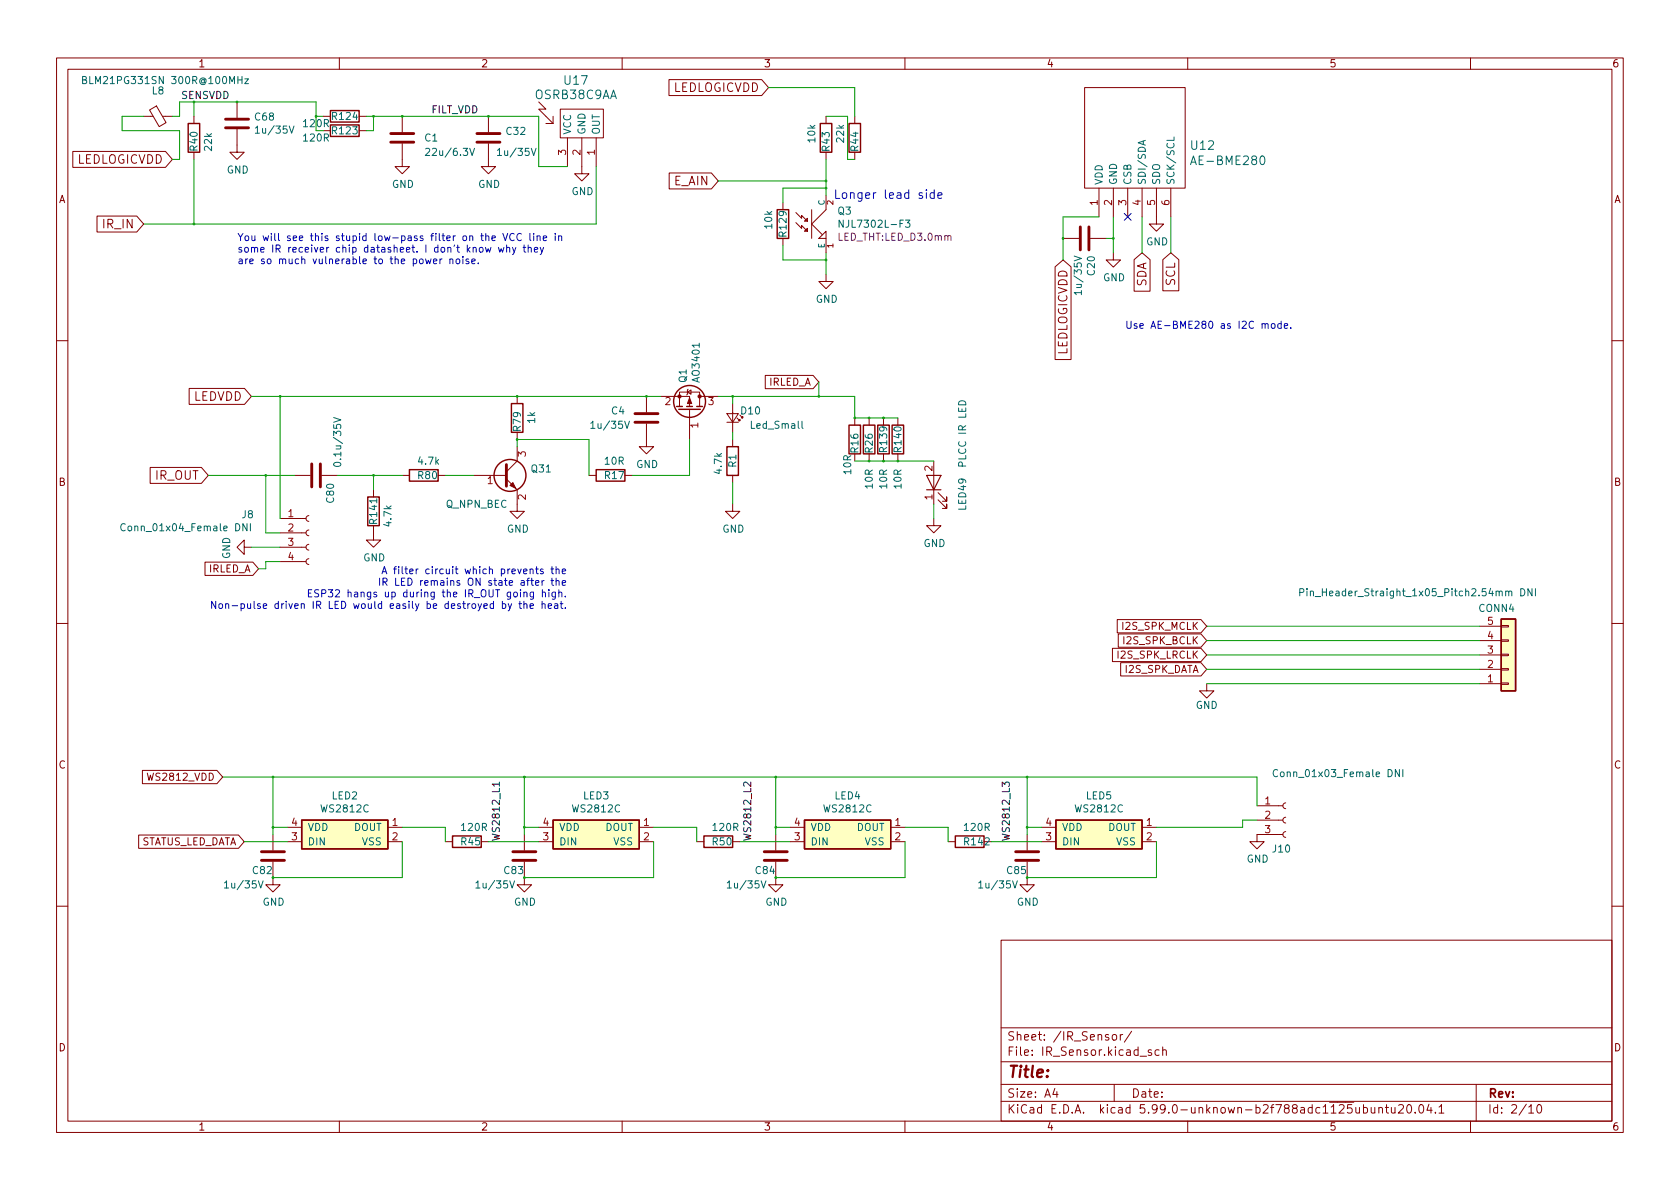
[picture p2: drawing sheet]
<svg xmlns="http://www.w3.org/2000/svg" width="297mm" height="210mm" viewBox="0 0 297 210" stroke-linecap="round" stroke-linejoin="round" font-family="sans-serif">
<g fill="none" stroke="#840000" stroke-width=".18">
<path d="M10 10.2h277v190.1h-277zM12 12.2h273v186.1h-273zM26.4 19.5l1.3-.8 1.7 3-1.3 .7zM41.9 18v2.8M60 10.2v2M95.2 18l1.3 1.3h-1.3l2.6 2.5M99.1 19.3h7.6v5.1h-7.6zM110 10.2v2M118.3 14.1h16.4l1.2 1.4-1.2 1.4h-16.4zM160 10.2v2M191.8 15.5h17.7v17.8h-17.7zM210 10.2v2"/>
<path d="M260 10.2v2M12.9 26.8h16.4l1.2 1.4-1.2 1.4h-16.4zM17.2 38.2h7l1.2 1.4-1.2 1.4h-7zM25.4 20.6h1.7M28.7 20.6h1.8M34.3 20.6v1.2M34.3 26.9v1.3M41.9 22.9v4h1.3l-1.3 1.3-1.3-1.3h1.3M57.1 20.6h1.3M63.5 23.1h1.3M63.5 20.6h1.3M71.1 25.4v4.1h1.3l-1.3 1.2-1.3-1.2h1.3"/>
<path d="M71.1 20.6v2.8M86.4 25.4v4.1h1.2l-1.2 1.2-1.3-1.2h1.3M86.4 20.6v2.8M96.5 21.8h1.3M97.8 20.6v1.2M100.3 24.4v5.1M102.9 24.4v6.3h1.2l-1.2 1.3-1.3-1.3h1.3M105.4 24.4v5.1M118.3 30.6h7.5l1.2 1.4-1.2 1.4h-7.5zM138.4 35.8v1.3M140.7 39.4l1 1v-.5l1 1M140.7 37.6l1 1v-.5l1 1"/>
<path d="M142.2 39.1l.5-.5v.5zM143.5 37.1v5.1M146 34.5v2.6l-2.5 2.5 1.9 1.9M146 20.6v1.2M146 26.9v1.3M151.1 20.6v1.2M151.1 26.9v1.3M194.3 33.3v5M196.8 33.3v5M199.4 33.3v5M201.9 33.3v5M204.5 33.3v6.3h1.2l-1.2 1.3-1.3-1.3h1.3"/>
<path d="M207 33.3v5M138.4 42.2v1.2M142.2 40.9l.5-.5v.5zM146 48.5v1.3h1.3l-1.3 1.2-1.2-1.2h1.2M146 40.9v1.3h-1.2zM146 42.2v2.5M186.6 47.2l1.4-1.2 1.4 1.2v16.4h-2.8zM188 42.2h2.8M192.8 42.2h2.8M196.8 44.7v1.3h1.3l-1.3 1.2-1.2-1.2h1.2M200.5 45.9l1.4-1.2 1.4 1.2v5.6h-2.8zM205.6 45.9l1.4-1.2 1.4 1.2v5.5h-2.8z"/>
<path d="M10 60.2h2M33.4 68.7h9.8l1.2 1.4-1.2 1.4h-9.8zM91.4 70.1v1.3M91.4 76.4v1.3M91.4 79v2.5l-1.9 1.9M114.3 74.9v4.1h1.3l-1.3 1.3-1.3-1.3h1.3M114.3 70.1v2.8M116.8 70.1h5.1v1.8M121.5 69.3l.7-.3v.7zM121.7 68.8l-.2 .2v.7l-.1 .1M121.9 72.4v.2M121.9 72.6v5.1"/>
<path d="M123.7 70.1v-.8h-3.6v2.6M123.7 70.1v1.8M123.7 70.1h3.3M128.5 73.1h2.1l-1.1 1.6zM128.5 74.7h2.1M129.5 71.4v5M129.5 77.7v1.3M130.3 73.9l.5 .5v-.2v.2h-.2M135.3 66.4h8.5l1 1.2-1 1.1h-8.5zM151.1 73.9v1.3M153.7 73.9v1.3M156.2 73.9v1.3"/>
<path d="M158.7 73.9v1.3M285 60.2h2M26.6 82.7h9l1.2 1.4-1.2 1.4h-9zM36.2 99.4h8.5l1 1.2-1 1.2h-8.5zM43.2 96.8v-1.3l-1.3 1.3 1.3 1.2v-1.2h1.2M49.5 99.3h4.6M49.5 96.8h4.6M49.5 94.2h4.6M49.5 91.7h4.6M52.1 84.1h2.8M54.6 98.8l-.3 .1-.2 .4 .2 .4 .3 .1M54.6 96.3l-.3 .1-.2 .4 .2 .3 .3 .2"/>
<path d="M54.6 93.7l-.3 .2-.2 .3 .2 .4 .3 .1M54.6 91.2l-.3 .1-.2 .4 .2 .3 .3 .2M56.9 84.1h2.8M66 93v2.5h1.3l-1.3 1.3-1.2-1.3h1.2M66 86.6v1.3M71.1 84.1h1.3M77.5 84.1h1.2M83.8 84.1h5.7M89.5 84.7l1.9 1.9v3.8h1.3l-1.3 1.3-1.2-1.3h1.2M104.1 84.1h1.3M110.5 84.1h1.3M129.5 89.1v1.3h1.3l-1.3 1.3-1.2-1.3h1.2"/>
<path d="M129.5 84.1v1.2M153.7 80.3v1.2M156.2 80.3v1.2M158.7 80.3v1.2M165.1 91.7v1.3h1.3l-1.3 1.2-1.3-1.2h1.3M165.1 81.5v7.6M165.9 88.4l1.5 1.5v-.8v.8h-.8M165.9 87.1l1.5 1.5v-.7v.7h-.8M10 110.2h2M196.7 114.6h15.6l1.1 1.2-1.1 1.2h-15.6zM197.5 109.6h14.8l1.1 1.1-1.1 1.2h-14.8zM197.7 112.1h14.6l1.1 1.2-1.1 1.2h-14.6z"/>
<path d="M198.1 117.2h14.2l1.1 1.2-1.1 1.1h-14.2zM261.6 118.4h3.8M261.6 115.8h3.8M261.6 113.3h3.8M261.6 110.7h3.8M265.4 110.6h1.3v.3h-1.3zM265.4 113.2h1.3v.2h-1.3zM265.4 115.7h1.3v.2h-1.3zM265.4 118.2h1.3v.3h-1.3zM285 110.2h2M25.2 136.2h13.2l1 1.2-1 1.2h-13.2zM213.4 120.9v1.3h-1.3l1.3 1.2 1.2-1.2h-1.2"/>
<path d="M261.6 120.9h3.8M265.4 120.8h1.3v.2h-1.3zM24.5 147.7h17.7l1 1.1-1 1.2h-17.7zM48.3 152.4v4.1h1.2l-1.2 1.2-1.3-1.2h1.3M48.3 147.6v2.8M50.8 146.3h2.5M50.8 148.8h2.5M68.6 146.3h2.5M68.6 148.8h2.5M78.7 148.8h1.3M85.1 148.8h1.3M92.7 152.4v4.1h1.3l-1.3 1.2-1.3-1.2h1.3"/>
<path d="M92.7 147.6v2.8M95.2 146.3h2.6M95.2 148.8h2.6M113 146.3h2.6M113 148.8h2.6M123.2 148.8h1.3M129.5 148.8h1.3M137.2 152.4v4.1h1.2l-1.2 1.2-1.3-1.2h1.3M137.2 147.6v2.8M139.7 146.3h2.5M139.7 148.8h2.5M157.5 146.3h2.5"/>
<path d="M157.5 148.8h2.5M167.6 148.8h1.3M181.6 152.4v4.1h1.3l-1.3 1.2-1.3-1.2h1.3M181.6 147.6v2.8M184.1 146.3h2.6M184.1 148.8h2.6M201.9 146.3h2.6M201.9 148.8h2.6M222.2 145h4.6M222.2 142.5h4.6M226.8 147.6h-4.6v1.2h1.3l-1.3 1.3-1.2-1.3h1.2M227.3 147.1l-.3 .1-.2 .4 .2 .3 .3 .2"/>
<path d="M227.3 144.5l-.3 .2-.2 .3 .2 .4 .3 .1M227.3 142l-.3 .1-.2 .4 .2 .3 .3 .2M10 160.2h2M177 166.3h108v32h-108zM285 160.2h2M60 198.3v2M110 198.3v2M160 198.3v2M177 194.8h108M177 191.8h108M177 187.8h108M177 181.8h108"/>
<path d="M186.5 192.5l-.4 1h1M186.9 193v1M196.7 183.1l.2-.2 .5 .2v.5l-.1 .3h-.4l-.2-.1zM197 191.8v3M198.1 182.9v1M198.5 182.9l-.3 .1-.1 .2M200.1 182.4l-1.3 1.9M203.6 185.7l-.4-.1-.2 .2 .1 .3 .5 .1v.4h-.6M204.9 185.7l-.4-.1-.3 .3v.4l.2 .3h.5M205.6 185.8l.2-.2 .3 .1 .1 .9M205.6 185.1v1.5M210 198.3v2"/>
<path d="M242.4 195.8l.1 1h.4l.2-.1M243.1 195.8v1M243.8 196l.2-.2 .4 .1v.9M243.8 195.8v1M244.9 195.8h.6M245.1 195.3v1.3l.4 .2M246 195.8l.1 1h.3l.2-.1M246.6 195.8v1M247.3 195.5l.6-.2 .2 .2v.3l-.9 1h.9M248.9 195.4l.2-.1a.81 .81 0 0 1 .6 .7 .81 .81 0 0 1-.3 .8h-.2a.81 .81 0 0 1-.6-.6 .81 .81 0 0 1 .3-.8zM250.2 196.7v.1M251 195.5l.2-.2a.81 .81 0 0 1 .6 .7 .81 .81 0 0 1-.3 .8h-.1a.81 .81 0 0 1-.4-1.3z"/>
<path d="M252.6 195.3l-.3 1h.9M253 195.8v1M253.8 196.7v.1M254.4 195.8l.5-.5v1.5M254.4 196.8h.9M260 198.3v2M261 191.8v6.5M270.3 195.8l.4-.5v1.5M270.3 196.8h.9M271.9 195.4l.2-.1a.81 .81 0 0 1 .6 .7 .81 .81 0 0 1-.3 .8h-.2a.81 .81 0 0 1-.6-.6 .81 .81 0 0 1 .3-.8z"/>
</g>
<g fill="none" stroke="#006464" stroke-width=".18">
<path d="M14.6 14.1h.5l.2-.2-.1-.3-.6-.1v1.3h.5l.2-.1v-.3l-.3-.3M43.3 13.9h.6l-.6 .9h.6M45.2 22.6l.3-.3v1.3M45.2 23.6h.7M51.1 22.3l.5 1.3 .4-1.3M75.3 26.3l.4-.1 .3 .4-.8 .9h.8M83.1 26.2l.4 1.3 .4-1.3M88 26.6l.3-.4v1.3M88 27.5h.7M93.9 26.2l.5 1.3 .4-1.3M149.1 38.9v1.3l-.7-1.3v1.3M160.1 38.9h.8l-.4 .5 .3 .1v.6l-.2 .1-.5-.1"/>
<path d="M202.1 24.9v.6M202.5 24.8l-1.3 .4 1.3 .5M207.6 24.2v.6h-1.3M222.9 27.7l.2-.1a.83 .83 0 0 1 .6 .6 .83 .83 0 0 1-.3 .8l-.1 .1a.82 .82 0 0 1-.4-1.4zM189.9 45.3l1.3 .4-1.3 .4M191.2 51.8h-1.3l.4 .3M191.2 51.4v.7M59 73.8l1.3 .5-1.3 .4M104.5 74.8l.3-.3v1.3M104.5 75.8h.7M110.4 74.5l.5 1.3 .4-1.3M141.8 74.5v1.1l.2 .2"/>
<path d="M22.1 92.7a.6 .6 0 0 0-.8 .4 .6 .6 0 0 0 .6 .8l.2-.2M43.7 92.6v1.3l-.8-1.3v1.3M44.3 92.6v1.3M59.1 81.9a.75 .75 0 0 1 1.2 .3 .72 .72 0 0 1-1.3-.1zM229.8 104.8l.6-.1 .1-.2v-.3l-.7-.1v1.3M231.1 104.1v.1M231.1 104.5v.9M268.9 104.1a.64 .64 0 0 1 .7 .6 .64 .64 0 0 1-.7 .7zM270.9 104.1v1.3l-.8-1.3v1.3M271.5 104.1v1.3M225.9 136.2a.6 .6 0 0 0-.8 .4 .6 .6 0 0 0 .6 .7l.2-.1M247.4 136.1v1.2l-.7-1.2v1.2"/>
<path d="M248 136.1v1.2M39.7 156.1l.4-.3v1.2M39.7 157h.7M45.7 155.8l.4 1.2 .4-1.2M84.1 156.1l.4-.3v1.2M84.1 157h.8M90.1 155.8l.5 1.2 .4-1.2M128.6 156.1l.4-.3v1.2M128.6 157h.7M134.6 155.8l.4 1.2 .4-1.2M173 156.1l.4-.3v1.2M173 157h.8"/>
<path d="M179 155.8l.5 1.2 .4-1.2"/>
</g>
<g fill="none" stroke="#840000" stroke-width=".25">
<path d="M58.4 19.6h5.1v2h-5.1zM33.3 21.8h2v5.1h-2zM58.4 22.1h5.1v2h-5.1zM137.4 37.1h2v5.1h-2zM145 21.8h2.1v5.1h-2.1zM150.1 21.8h2v5.1h-2zM90.4 71.4h2.1v5h-2.1zM119.6 71.9h1M120 72.4h3.8M121.4 71.9h1M123.2 71.9h1M128.5 79h2.1v5.1h-2.1z"/>
<path d="M150.1 75.2h2v5.1h-2zM152.7 75.2h2v5.1h-2zM155.2 75.2h2v5.1h-2zM157.7 75.2h2.1v5.1h-2.1zM65 87.9h2.1v5.1h-2.1zM72.4 83.1h5.1v2h-5.1zM105.4 83.1h5.1v2h-5.1zM265.4 109.5h2.6v12.7h-2.6zM53.3 145h15.3v5.1h-15.3zM80 147.8h5.1v2.1h-5.1zM97.8 145h15.2v5.1h-15.2zM124.5 147.8h5v2.1h-5z"/>
<path d="M142.2 145h15.3v5.1h-15.3zM168.9 147.8h5.1v2.1h-5.1zM186.7 145h15.2v5.1h-15.2z"/>
<circle cx="121.9" cy="71" r="2.82"/>
<circle cx="90.2" cy="84.1" r="2.82"/>
</g>
<g fill="none" stroke="#840000" stroke-width=".51">
<path d="M39.9 22.6h4M39.9 21.1h4M69.1 25.1h4.1M69.1 23.6h4.1M84.3 25.1h4.1M84.3 23.6h4.1M191 40.1v4.1M192.5 40.1v4.1M112.3 74.7h4M112.3 73.1h4M55.1 82v4.1M56.6 82v4.1"/>
<path d="M89.5 82.2v3.8M46.2 152.1h4.1M46.2 150.6h4.1M90.7 152.1h4M90.7 150.6h4M135.1 152.1h4.1M135.1 150.6h4.1M179.6 152.1h4M179.6 150.6h4"/>
</g>
<g fill="#ffffc2" stroke="#ffffc2" stroke-width=".18">
<path d="M265.4 109.5h2.6v12.7h-2.6z"/>
<path d="M53.3 145h15.3v5.1h-15.3z"/>
<path d="M142.2 145h15.3v5.1h-15.3z"/>
<path d="M97.8 145h15.2v5.1h-15.2z"/>
<path d="M186.7 145h15.2v5.1h-15.2z"/>
</g>
<path d="M163.8 84.1h2.6l-1.3 2.5zM163.8 86.6h2.6" fill="none" stroke="#840000" stroke-width=".2"/>
<g fill="#840000" stroke="#840000" stroke-width=".18">
<path d="M90.2 85.8l.5-.5 .5 1.1z"/>
<path d="M121.9 70.4l.4 1h-.8z"/>
<circle cx="120.1" cy="70.1" r=".28"/>
<circle cx="123.7" cy="70.1" r=".28"/>
</g>
<path d="M88.3 138.7h-1.3l.4 .3M88.3 138.3v.7M132.7 138.3v.8l-.9-.8-.3 .2 .1 .5M177.2 139.1v-.8l.5 .4 .1-.3h.5l.2 .1-.2 .6" fill="none" stroke="#0f0f0f" stroke-width=".18"/>
<g fill="none" stroke="#0000c2" stroke-width=".18">
<path d="M163.8 33.6v.1M163.8 34.1v1M165.2 34.1h-.5l-.2 .3v.4l.1 .2h.6M165.2 33.6v1.5M165.8 34.6l.8-.2-.1-.3h-.5l-.2 .2 .1 .7h.6M75.2 45.8l.3 .8 .2-.6 .3 .6 .2-.8M76.6 46.2l.6-.1v-.2l-.4-.1-.2 .2 .1 .6h.5M77.8 45.8v.8M78.2 45.8l-.4 .2M79.5 45.9l.2-.1 .3 .1 .1 .7M79.5 45.8v.8M80.8 45.9l.3-.1 .2 .2v.4l-.2 .2h-.3l-.2-.2z"/>
<path d="M81.8 45.8v.8M82.9 45.9l-.3-.1-.2 .2v.2l.5 .1v.3h-.5M83.4 46.2l.6-.1v-.2l-.4-.1-.2 .2 .1 .6h.5M84.6 46.5v.1M85.8 43.7l.3 .9 .2-.6 .3 .6 .2-.9M85.9 41.8l.2-.1 .3 .1v.7M87 42.1l.6-.1-.1-.2-.3-.1-.2 .2v.6h.5M88.1 43.7l.3 .9 .2-.6 .3 .6 .2-.9M88.9 41.3l.4 1.2 .5-1.2M89.6 43.9l.2-.2 .3 .1v.8M89.6 43.3v1.3M90.6 43.7l.3 .9"/>
<path d="M90.9 41.4a.6 .6 0 0 0-.8 .4 .6 .6 0 0 0 .6 .7l.2-.1M91.2 43.7l-.4 1.2-.2 .1M92.2 41.4a.6 .6 0 0 0-.9 .4 .6 .6 0 0 0 .6 .7l.3-.1M92.5 43.7h.5M92.7 43.3v1.1l.3 .2M93.4 43.9l.2-.2 .3 .1v.8M93.4 43.3v1.3M93.7 41.3v1.1l.2 .1M94.4 41.3v.1M94.4 41.7v.8M94.5 44.2l.6-.2-.1-.2-.3-.1-.2 .2v.6h.5M95 41.8l.1-.1 .3 .1 .1 .7"/>
<path d="M95 41.7v.8M95.5 43.7l.3 .9M96.1 42.1l.6-.1-.1-.2-.4-.1-.1 .2v.6h.5M96.1 43.7l-.4 1.2-.2 .1M98.2 41.3v.1M98.2 41.7v.8M98.8 41.8l.2-.1 .3 .1v.7M98.8 41.7v.8M199.3 56.8v1l.2 .3h.2l.3-.3v-1M201 57.3l-.3-.1-.2 .2 .1 .2 .4 .1v.3h-.5M201.6 57.6l.6-.1-.1-.2-.4-.1-.1 .2v.6h.5M38.1 106.3v1.3l-.7-1.3v1.3"/>
<path d="M38.8 106.8h.3l.3 .2v.4l-.3 .2-.3-.1-.1-.1zM39.9 106.9l.2-.1h.3v.8M39.9 106.8v.8M41 107.1h1M42.6 106.8h.4l.2 .2-.1 .5h-.5M42.6 106.8v1.2M43.8 106.8v.7l.3 .1 .2-.1M44.3 106.8v.8M44.9 106.3v1.1l.2 .2M46 106.8h-.3l-.2 .1 .1 .2 .4 .1v.3h-.5M54.5 104.9h.5M55.1 104.3h-.6v1.3h.6"/>
<path d="M56.3 104.3h-.4l-.3 .2 .1 .3 .6 .3v.3l-.2 .2-.5-.1M56.9 104.9h.6l.1-.2v-.3l-.7-.1v1.3M58 104.3h.8l-.4 .5 .4 .1v.5l-.2 .2-.6-.2M59.3 104.4l.5-.1 .2 .3-.7 1h.7M67.1 102.2v1.3M67.5 101.5l.5-1.3 .4 1.3M67.7 101.1h.6M67.7 102.9l.6-.1 .1-.1v-.3l-.7-.2v1.3M68 102.9l.4 .6M69.6 100.6h.5M70 102.2v1.3h.6M70.1 100.2l-.3 .2v1.1"/>
<path d="M70.5 100.2v.1M70.5 100.6v.9M71 102.8h.4M71.1 100.2v1.1l.2 .2M71.6 102.2h-.6v1.3h.6M71.6 100.6h.5M71.8 100.2v1.1l.3 .2M96.9 107.2l.6-.1v-.3h-.4l-.2 .1 .1 .6h.5M98.1 106.8h.5v.8M98.3 100.7l.2-.1 .3 .1 .1 .8M98.6 107.1h-.4l-.2 .2 .2 .3 .4-.1M98.8 104.8l.2-.1 .3 .1v.8"/>
<path d="M98.8 104.3v1.3M99 106.8h.5M99.2 106.3v1.1l.3 .2M99.4 101l.6-.1v-.2l-.4-.1-.2 .2 .1 .6h.5M99.4 103.1l.6-.1v-.3h-.4l-.2 .1 .1 .6h.5M100 105.4v.2M100 107.5v.1"/>
</g>
<g fill="none" stroke="#009600" stroke-width=".18">
<path d="M31.7 18v2.6h-1.2M135.9 15.5h15.2v5.1M25.4 20.6h-3.8v2.5h10.1v5.1h-1.2M34.3 20.6v-2.6h21.6v5.1M34.3 28.2v11.4M55.9 20.6h1.2M64.8 20.6h30.4v8.9h5.1M66 20.6v2.5h-1.2M105.4 29.5v10.1h-80M127 32h19M146 20.6h3.9v7.6h1.2M146 28.2v6.3"/>
<path d="M146 33.3h-7.6v2.5M194.3 38.3h-6.3v7.7M196.8 38.3v6.4M201.9 38.3v6.4M207 38.3v6.4M138.4 43.4v2.6h7.6M146 44.7v3.8M195.6 42.2h1.2M44.4 70.1h72.4M49.5 70.1v21.6M91.4 79v-1.3h12.7v6.4M121.9 77.7v6.4h-10.1"/>
<path d="M127 70.1h24.1v3.8h7.6M129.5 70.1v1.3M129.5 76.4v1.3M144.8 67.6v2.5M36.8 84.1h15.3M44.4 96.8h5.1M47 84.1v10.1h2.5M49.5 99.3h-2.5v1.3h-1.3M59.7 84.1h11.4M66 84.1v2.5M78.7 84.1h5.1M129.5 85.3v3.8"/>
<path d="M151.1 81.5h14M165.1 89.1v2.6M213.4 110.7h48.2M213.4 113.3h48.2M213.4 118.4h48.2M213.4 115.8h48.2M39.4 137.4h182.8v5.1M48.3 137.4v10.2M92.7 137.4v10.2M137.2 137.4v10.2M181.6 137.4v10.2M213.4 120.9h48.2"/>
<path d="M43.2 148.8h7.6M48.3 146.3h2.5M71.1 148.8v6.4h-22.8M71.1 146.3h7.6v2.5M86.4 148.8h8.8M92.7 146.3h2.5M115.6 148.8v6.4h-22.9M115.6 146.3h7.6v2.5M130.8 148.8h8.9M137.2 146.3h2.5M160 148.8v6.4h-22.8M160 146.3h7.6v2.5"/>
<path d="M175.3 148.8h8.8M181.6 146.3h2.5M204.5 148.8v6.4h-22.9M222.2 145h-2.5v1.3h-15.2"/>
</g>
<path d="M198.8 37.7l1.2 1.3M200 37.7l-1.2 1.3" fill="none" stroke="#000084" stroke-width=".18"/>
<g fill="#009600" stroke="#009600" stroke-width=".18">
<circle cx="92.7" cy="137.4" r=".15"/>
<circle cx="92.7" cy="146.3" r=".15"/>
<circle cx="92.7" cy="155.2" r=".15"/>
<circle cx="137.2" cy="155.2" r=".15"/>
<circle cx="137.2" cy="146.3" r=".15"/>
<circle cx="137.2" cy="137.4" r=".15"/>
<circle cx="34.3" cy="18" r=".15"/>
<circle cx="41.9" cy="18" r=".15"/>
<circle cx="55.9" cy="20.6" r=".15"/>
<circle cx="34.3" cy="39.6" r=".15"/>
<circle cx="66" cy="20.6" r=".15"/>
<circle cx="48.3" cy="146.3" r=".15"/>
<circle cx="48.3" cy="155.2" r=".15"/>
<circle cx="48.3" cy="137.4" r=".15"/>
<circle cx="153.7" cy="81.5" r=".15"/>
<circle cx="156.2" cy="81.5" r=".15"/>
<circle cx="158.7" cy="81.5" r=".15"/>
<circle cx="151.1" cy="73.9" r=".15"/>
<circle cx="153.7" cy="73.9" r=".15"/>
<circle cx="156.2" cy="73.9" r=".15"/>
<circle cx="144.8" cy="70.1" r=".15"/>
<circle cx="146" cy="33.3" r=".15"/>
<circle cx="146" cy="46" r=".15"/>
<circle cx="146" cy="32" r=".15"/>
<circle cx="188" cy="42.2" r=".15"/>
<circle cx="196.8" cy="42.2" r=".15"/>
<circle cx="181.6" cy="146.3" r=".15"/>
<circle cx="181.6" cy="155.2" r=".15"/>
<circle cx="181.6" cy="137.4" r=".15"/>
<circle cx="91.4" cy="70.1" r=".15"/>
<circle cx="91.4" cy="77.7" r=".15"/>
<circle cx="47" cy="84.1" r=".15"/>
<circle cx="49.5" cy="70.1" r=".15"/>
<circle cx="66" cy="84.1" r=".15"/>
<circle cx="71.1" cy="20.6" r=".15"/>
<circle cx="86.4" cy="20.6" r=".15"/>
<circle cx="129.5" cy="70.1" r=".15"/>
<circle cx="114.3" cy="70.1" r=".15"/>
</g>
<text font-size="2.8" fill="#840000" x="178" y="190.6">Title:</text>
<g font-size="2.1" fill="#006464">
<text x="94.7" y="17.5">OSRB38C9AA</text>
<text x="99.8" y="15">U17</text>
<text x="210.7" y="26.5">U12</text>
<text x="211.2" y="29.2">AE-BME280</text>
</g>
<g font-size="2.1" fill="#840000">
<text x="118.8" y="16.3">LEDLOGICVDD</text>
<text x="13.4" y="29">LEDLOGICVDD</text>
<text x="119.1" y="32.8">E_AIN</text>
<text x="18.4" y="40.4">IR_IN</text>
<text x="202.7" y="50.8" transform="rotate(-90 202.7 50.8)">SDA</text>
<text x="207.8" y="50.5" transform="rotate(-90 207.8 50.5)">SCL</text>
<text x="188.7" y="63" transform="rotate(-90 188.7 63)">LEDLOGICVDD</text>
<text x="34.1" y="70.9">LEDVDD</text>
<text x="27.4" y="84.8">IR_OUT</text>
<text x="178" y="184">Sheet: /IR_Sensor/</text>
<text x="178" y="186.7">File: IR_Sensor.kicad_sch</text>
<text x="178" y="196.9">KiCad E.D.A. kicad 5.99.0-unknown-b2f788adc1~125~ubuntu20.04.1</text>
<text x="178" y="194.1">Size: A4</text>
<text x="200" y="194.1">Date:</text>
<text x="263" y="194.1">Rev:</text>
<text x="263" y="196.9">Id: 2/10</text>
</g>
<text font-size="2.1" fill="#0000c2" x="147.3" y="35.2">Longer lead side</text>
<g font-size="1.8" fill="#840000">
<text x="35" y="11.9">1</text>
<text x="85" y="11.9">2</text>
<text x="135" y="11.9">3</text>
<text x="185" y="11.9">4</text>
<text x="235" y="11.9">5</text>
<text x="285" y="11.9">6</text>
<text x="10.3" y="35.9">A</text>
<text x="285.3" y="35.9">A</text>
<text x="135.9" y="68.2">IRLED_A</text>
<text x="10.3" y="85.9">B</text>
<text x="285.3" y="85.9">B</text>
<text x="36.8" y="101.2">IRLED_A</text>
<text x="198.7" y="111.4">I2S_SPK_MCLK</text>
<text x="198.9" y="113.9">I2S_SPK_BCLK</text>
<text x="197.8" y="116.5">I2S_SPK_LRCLK</text>
<text x="198.9" y="119">I2S_SPK_DATA</text>
<text x="10.3" y="135.9">C</text>
<text x="285.3" y="135.9">C</text>
<text x="26.5" y="138">WS2812_VDD</text>
<text x="24.4" y="149.5">STATUS_LED_DATA</text>
<text x="10.3" y="185.9">D</text>
<text x="285.3" y="185.9">D</text>
<text x="35" y="199.9">1</text>
<text x="85" y="199.9">2</text>
<text x="135" y="199.9">3</text>
<text x="185" y="199.9">4</text>
<text x="235" y="199.9">5</text>
<text x="285" y="199.9">6</text>
</g>
<g font-size="1.8" fill="#006464">
<text x="15.8" y="14.9">BLM21PG331SN 300R@100MHz</text>
<text x="26.9" y="16.7">L8</text>
<text x="45.1" y="21.3">C68</text>
<text x="45.7" y="23.6">1u/35V</text>
<text x="58.8" y="23.7">R123</text>
<text x="58.8" y="21.2">R124</text>
<text x="89.6" y="23.8">C32</text>
<text x="101" y="23.9" transform="rotate(-90 101 23.9)">VCC</text>
<text x="103.5" y="23.9" transform="rotate(-90 103.5 23.9)">GND</text>
<text x="106" y="23.9" transform="rotate(-90 106 23.9)">OUT</text>
<text x="34.9" y="26.6" transform="rotate(-90 34.9 26.6)">R40</text>
<text x="37.5" y="26.6" transform="rotate(-90 37.5 26.6)">22k</text>
<text x="53.8" y="25">120R</text>
<text x="75.1" y="25">C1</text>
<text x="75.9" y="27.6">22u/6.3V</text>
<text x="88.5" y="27.6">1u/35V</text>
<text x="144.1" y="25.1" transform="rotate(-90 144.1 25.1)">10k</text>
<text x="146.7" y="26.7" transform="rotate(-90 146.7 26.7)">R43</text>
<text x="149.2" y="25.1" transform="rotate(-90 149.2 25.1)">22k</text>
<text x="151.8" y="26.7" transform="rotate(-90 151.8 26.7)">R44</text>
<text x="40.1" y="30.7">GND</text>
<text x="69.3" y="33.2">GND</text>
<text x="84.5" y="33.2">GND</text>
<text x="101" y="34.5">GND</text>
<text x="194.9" y="32.8" transform="rotate(-90 194.9 32.8)">VDD</text>
<text x="197.5" y="32.8" transform="rotate(-90 197.5 32.8)">GND</text>
<text x="200" y="32.8" transform="rotate(-90 200 32.8)">CSB</text>
<text x="202.6" y="32.8" transform="rotate(-90 202.6 32.8)">SDI/SDA</text>
<text x="205.1" y="32.8" transform="rotate(-90 205.1 32.8)">SDO</text>
<text x="207.6" y="32.8" transform="rotate(-90 207.6 32.8)">SCK/SCL</text>
<text x="136.5" y="40.4" transform="rotate(-90 136.5 40.4)">10k</text>
<text x="139.1" y="41.7" transform="rotate(-90 139.1 41.7)">R129</text>
<text x="148.2" y="37.9">Q3</text>
<text x="149.1" y="40.3">NJL7302L-F3</text>
<text x="202.6" y="43.4">GND</text>
<text x="144.2" y="53.5">GND</text>
<text x="191.3" y="51.6" transform="rotate(-90 191.3 51.6)">1u/35V</text>
<text x="193.6" y="48.6" transform="rotate(-90 193.6 48.6)">C20</text>
<text x="195" y="49.7">GND</text>
<text x="121.4" y="67.6" transform="rotate(-90 121.4 67.6)">Q1</text>
<text x="123.7" y="67.4" transform="rotate(-90 123.7 67.4)">AO3401</text>
<text x="92.1" y="76.2" transform="rotate(-90 92.1 76.2)">R79</text>
<text x="94.6" y="74.8" transform="rotate(-90 94.6 74.8)">1k</text>
<text x="105" y="75.8">1u/35V</text>
<text x="108.1" y="73.3">C4</text>
<text x="131.1" y="73.3">D10</text>
<text x="132.9" y="75.8">Led_Small</text>
<text x="60.3" y="81.8" transform="rotate(-90 60.3 81.8)">0.1u/35V</text>
<text x="74" y="82.2">4.7k</text>
<text x="94" y="83.5">Q31</text>
<text x="107" y="82.2">10R</text>
<text x="112.5" y="82.7">GND</text>
<text x="127.6" y="83.7" transform="rotate(-90 127.6 83.7)">4.7k</text>
<text x="130.2" y="82.6" transform="rotate(-90 130.2 82.6)">R1</text>
<text x="150.5" y="83.8" transform="rotate(-90 150.5 83.8)">10R</text>
<text x="151.8" y="80" transform="rotate(-90 151.8 80)">R16</text>
<text x="154.3" y="80" transform="rotate(-90 154.3 80)">R26</text>
<text x="156.8" y="79.8" transform="rotate(-90 156.8 79.8)">R139</text>
<text x="159.4" y="79.8" transform="rotate(-90 159.4 79.8)">R140</text>
<text x="170.8" y="82.2" transform="rotate(-90 170.8 82.2)">PLCC IR LED</text>
<text x="59.1" y="88.8" transform="rotate(-90 59.1 88.8)">C80</text>
<text x="74" y="84.7">R80</text>
<text x="78.9" y="89.8">Q_NPN_BEC</text>
<text x="107" y="84.7">R17</text>
<text x="154.3" y="86.3" transform="rotate(-90 154.3 86.3)">10R</text>
<text x="156.8" y="86.3" transform="rotate(-90 156.8 86.3)">10R</text>
<text x="159.4" y="86.3" transform="rotate(-90 159.4 86.3)">10R</text>
<text x="22.3" y="93.9">Conn_01x04_Female DNI</text>
<text x="42.8" y="91.6">J8</text>
<text x="66.7" y="92.5" transform="rotate(-90 66.7 92.5)">R141</text>
<text x="69.2" y="93" transform="rotate(-90 69.2 93)">4.7k</text>
<text x="89.6" y="94.2">GND</text>
<text x="127.7" y="94.2">GND</text>
<text x="170.8" y="90.2" transform="rotate(-90 170.8 90.2)">LED49</text>
<text x="40.7" y="98.9" transform="rotate(-90 40.7 98.9)">GND</text>
<text x="64.2" y="99.3">GND</text>
<text x="163.3" y="96.7">GND</text>
<text x="231.8" y="105.4">Pin_Header_Straight_1x05_Pitch2.54mm DNI</text>
<text x="261.5" y="108.2">CONN4</text>
<text x="211.4" y="125.3">GND</text>
<text x="226.1" y="137.4">Conn_01x03_Female DNI</text>
<text x="56.9" y="143.7">WS2812C</text>
<text x="58.7" y="141.4">LED2</text>
<text x="101.4" y="143.7">WS2812C</text>
<text x="103.1" y="141.4">LED3</text>
<text x="145.8" y="143.7">WS2812C</text>
<text x="147.6" y="141.4">LED4</text>
<text x="190.3" y="143.7">WS2812C</text>
<text x="192" y="141.4">LED5</text>
<text x="54.4" y="149.5">DIN</text>
<text x="54.4" y="146.9">VDD</text>
<text x="62.6" y="146.9">DOUT</text>
<text x="64" y="149.5">VSS</text>
<text x="81.6" y="149.5">R45</text>
<text x="81.7" y="146.9">120R</text>
<text x="98.8" y="149.5">DIN</text>
<text x="98.8" y="146.9">VDD</text>
<text x="107" y="146.9">DOUT</text>
<text x="108.5" y="149.5">VSS</text>
<text x="126" y="149.5">R50</text>
<text x="126.1" y="146.9">120R</text>
<text x="143.3" y="149.5">DIN</text>
<text x="143.3" y="146.9">VDD</text>
<text x="151.5" y="146.9">DOUT</text>
<text x="152.9" y="149.5">VSS</text>
<text x="170.6" y="149.5">R142</text>
<text x="170.6" y="146.9">120R</text>
<text x="187.7" y="149.5">DIN</text>
<text x="187.7" y="146.9">VDD</text>
<text x="195.9" y="146.9">DOUT</text>
<text x="197.4" y="149.5">VSS</text>
<text x="44.8" y="154.6">C82</text>
<text x="89.2" y="154.6">C83</text>
<text x="133.7" y="154.6">C84</text>
<text x="178.1" y="154.6">C85</text>
<text x="220.4" y="152.5">GND</text>
<text x="225.1" y="150.7">J10</text>
<text x="40.2" y="157.1">1u/35V</text>
<text x="46.4" y="160.1">GND</text>
<text x="84.6" y="157.1">1u/35V</text>
<text x="90.9" y="160.1">GND</text>
<text x="129.1" y="157.1">1u/35V</text>
<text x="135.3" y="160.1">GND</text>
<text x="173.5" y="157.1">1u/35V</text>
<text x="179.8" y="160.1">GND</text>
</g>
<g font-size="1.8" fill="#009600">
<text x="32.1" y="17.5">SENSVDD</text>
<text x="53.8" y="22.5">120R</text>
</g>
<g font-size="1.8" fill="#0f0f0f">
<text x="76.2" y="20">FILT_VDD</text>
<text x="88.4" y="148.8" transform="rotate(-90 88.4 148.8)">WS2812_L1</text>
<text x="132.8" y="148.8" transform="rotate(-90 132.8 148.8)">WS2812_L2</text>
<text x="178.5" y="148.8" transform="rotate(-90 178.5 148.8)">WS2812_L3</text>
</g>
<g font-size="1.8" fill="#a90000">
<text x="100.1" y="27.4" transform="rotate(-90 100.1 27.4)">3</text>
<text x="102.6" y="27.4" transform="rotate(-90 102.6 27.4)">2</text>
<text x="105.2" y="27.4" transform="rotate(-90 105.2 27.4)">1</text>
<text x="194.1" y="36.3" transform="rotate(-90 194.1 36.3)">1</text>
<text x="196.6" y="36.3" transform="rotate(-90 196.6 36.3)">2</text>
<text x="199.1" y="36.3" transform="rotate(-90 199.1 36.3)">3</text>
<text x="201.7" y="36.3" transform="rotate(-90 201.7 36.3)">4</text>
<text x="204.2" y="36.3" transform="rotate(-90 204.2 36.3)">5</text>
<text x="206.8" y="36.3" transform="rotate(-90 206.8 36.3)">6</text>
<text x="117.6" y="71.6">2</text>
<text x="125.2" y="71.6">3</text>
<text x="123.4" y="75.7" transform="rotate(-90 123.4 75.7)">1</text>
<text x="93" y="80.8" transform="rotate(-90 93 80.8)">3</text>
<text x="164.8" y="83.3" transform="rotate(-90 164.8 83.3)">2</text>
<text x="86.2" y="85.6">1</text>
<text x="93" y="88.4" transform="rotate(-90 93 88.4)">2</text>
<text x="164.8" y="88.4" transform="rotate(-90 164.8 88.4)">1</text>
<text x="50.9" y="91.4">1</text>
<text x="50.9" y="94">2</text>
<text x="50.9" y="96.5">3</text>
<text x="50.9" y="99.1">4</text>
<text x="263" y="113">4</text>
<text x="263" y="110.5">5</text>
<text x="263" y="118.1">2</text>
<text x="263" y="115.6">3</text>
<text x="263" y="120.6">1</text>
<text x="223.7" y="142.2">1</text>
<text x="51.6" y="148.6">3</text>
<text x="51.6" y="146">4</text>
<text x="69.4" y="146">1</text>
<text x="69.4" y="148.6">2</text>
<text x="96" y="148.6">3</text>
<text x="96" y="146">4</text>
<text x="113.8" y="146">1</text>
<text x="113.8" y="148.6">2</text>
<text x="140.5" y="148.6">3</text>
<text x="140.5" y="146">4</text>
<text x="158.3" y="146">1</text>
<text x="158.3" y="148.6">2</text>
<text x="184.9" y="148.6">3</text>
<text x="184.9" y="146">4</text>
<text x="202.7" y="146">1</text>
<text x="202.7" y="148.6">2</text>
<text x="223.7" y="144.8">2</text>
<text x="223.7" y="147.3">3</text>
</g>
<g font-size="1.8" fill="#0000c2">
<text x="41.9" y="42.6">You will see this stupid low-pass filter on the VCC line in</text>
<text x="41.9" y="44.7">some IR receiver chip datasheet. I don't know why they</text>
<text x="41.9" y="46.7">are so much vulnerable to the power noise.</text>
<text x="203.5" y="58.1">Use AE-BME280 as I2C mode.</text>
<text x="72.4" y="101.5">A filter circuit which prevents the</text>
<text x="46.8" y="107.7">Non-pulse driven IR LED would easily be destroyed by the heat.</text>
<text x="60.3" y="105.6">ESP32 hangs up during the IR_OUT going high.</text>
<text x="72" y="103.6">IR LED remains ON state after the</text>
</g>
<text font-size="1.8" fill="#840084" x="148.3" y="42.6">LED_THT:LED_D3.0mm</text>
<g font-size="1.4" fill="#006464">
<text x="145.8" y="36.3" transform="rotate(-90 145.8 36.3)">C</text>
<text x="145.8" y="43.9" transform="rotate(-90 145.8 43.9)">E</text>
</g>
<g font-size="1.4" fill="#a90000">
<text x="147.3" y="36.2" transform="rotate(-90 147.3 36.2)">2</text>
<text x="147.3" y="43.8" transform="rotate(-90 147.3 43.8)">1</text>
</g>
</svg>
